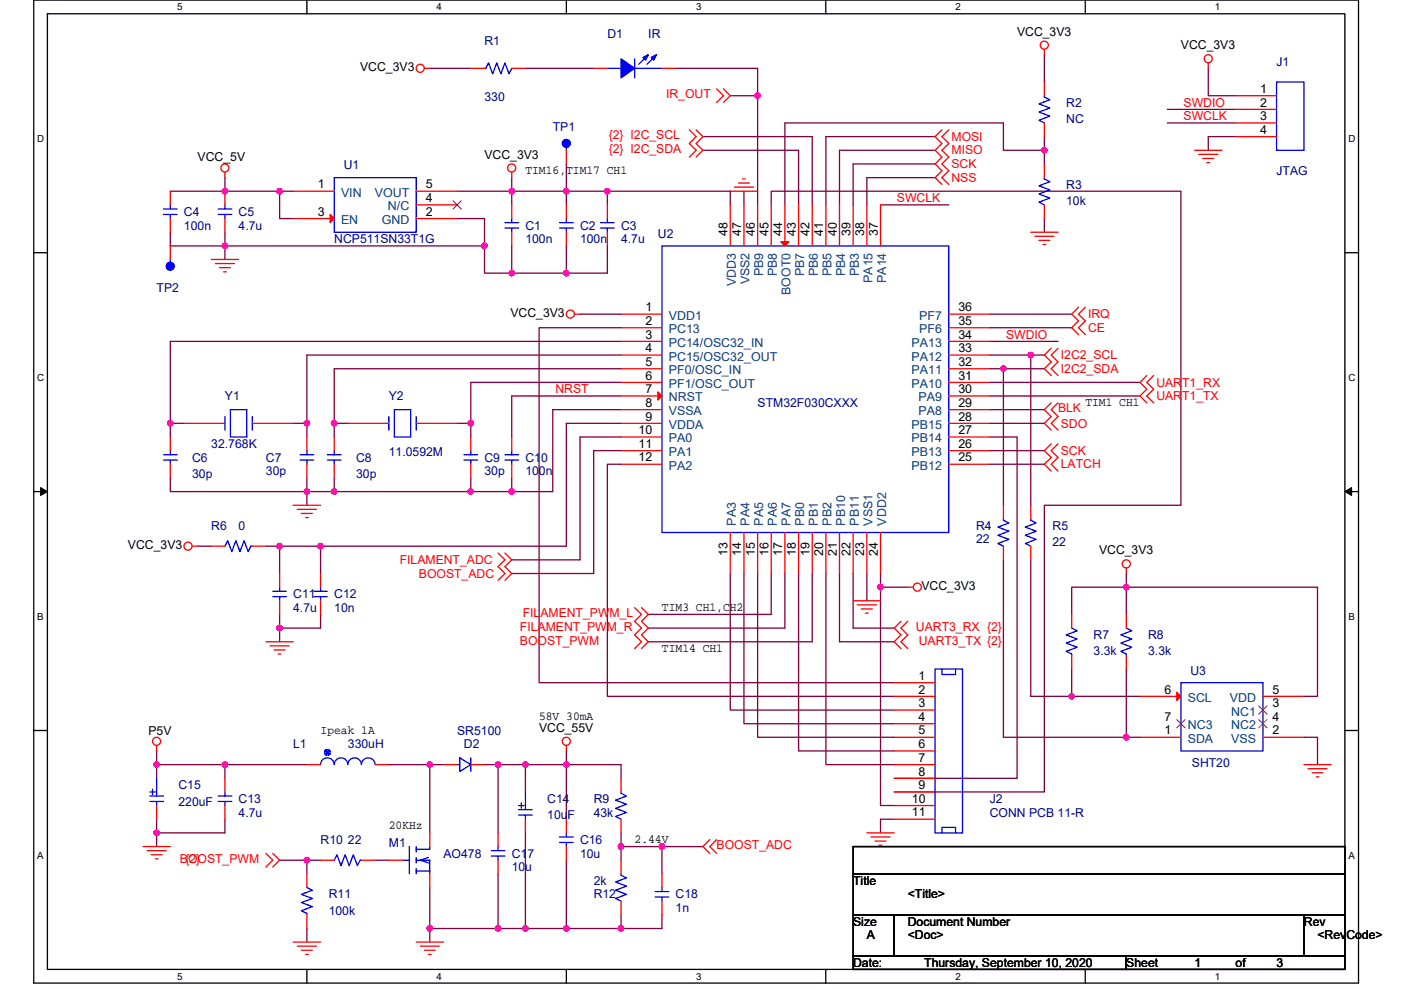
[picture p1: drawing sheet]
<svg xmlns="http://www.w3.org/2000/svg" width="297mm" height="210mm" viewBox="0 0 297 210" stroke-linecap="round" stroke-linejoin="round" font-family="sans-serif">
<path d="M7.2 0h280.8v208.5h-280.8zM10.1 2.9h275v202.7h-275z" fill="none" stroke="#000" stroke-width=".28"/>
<g fill="#fff">
<path d="M37.5 .3h1.2v2.3h-1.2z"/>
<path d="M37.5 205.9h1.2v2.3h-1.2z"/>
</g>
<path d="M65.1 0v2.9M65.1 205.6v2.9" fill="none" stroke="#000" stroke-width=".28"/>
<g fill="#fff">
<path d="M92.6 .3h1.1v2.3h-1.1z"/>
<path d="M92.6 205.9h1.1v2.3h-1.1z"/>
</g>
<path d="M120.1 0v2.9M120.1 205.6v2.9" fill="none" stroke="#000" stroke-width=".28"/>
<g fill="#fff">
<path d="M147.6 .3h1.1v2.3h-1.1z"/>
<path d="M147.6 205.9h1.1v2.3h-1.1z"/>
</g>
<path d="M175.1 0v2.9M175.1 205.6v2.9" fill="none" stroke="#000" stroke-width=".28"/>
<g fill="#fff">
<path d="M202.6 .3h1.1v2.3h-1.1z"/>
<path d="M202.6 205.9h1.1v2.3h-1.1z"/>
</g>
<path d="M230.1 0v2.9M230.1 205.6v2.9" fill="none" stroke="#000" stroke-width=".28"/>
<g fill="#fff">
<path d="M257.6 .3h1.2v2.3h-1.2z"/>
<path d="M257.6 205.9h1.2v2.3h-1.2z"/>
<path d="M7.9 28.3h1.5v2.3h-1.5z"/>
<path d="M285.9 28.3h1.5v2.3h-1.5z"/>
<path d="M7.9 78.9h1.5v2.3h-1.5z"/>
<path d="M285.9 78.9h1.5v2.3h-1.5z"/>
</g>
<path d="M7.2 53.6h2.9M285.1 53.6h2.9" fill="none" stroke="#000" stroke-width=".28"/>
<g fill="#fff">
<path d="M7.9 129.6h1.4v2.3h-1.4z"/>
<path d="M285.9 129.6h1.3v2.3h-1.3z"/>
</g>
<path d="M7.2 104.3h2.9M285.1 104.3h2.9" fill="none" stroke="#000" stroke-width=".28"/>
<path d="M8.6 103.4l1.5 .9-1.5 .8zM285.1 104.3l1.5-.9v1.7z" fill="#000" stroke="#000" stroke-width=".21"/>
<g fill="#fff">
<path d="M7.9 180.3h1.4v2.3h-1.4z"/>
<path d="M285.9 180.3h1.4v2.3h-1.4z"/>
</g>
<path d="M7.2 154.9h2.9M285.1 154.9h2.9M180.9 179.6h104.2v5.7h-104.2zM180.9 185.3h104.2v8.7h-104.2zM180.9 194h8.7v8.7h-8.7zM189.6 194h86.9v8.7h-86.9zM276.5 194h8.6v8.7h-8.6zM180.9 202.7h57.9v2.9h-57.9zM238.8 202.7h46.3v2.9h-46.3z" fill="none" stroke="#000" stroke-width=".28"/>
<g fill="none" stroke="#800040" stroke-width=".28">
<path d="M91.1 14.5h8.7M111.4 14.5h14.5M143.3 14.5h17.3v5.8M221.4 11.6v5.8M256.2 14.5v5.8h5.8M47.7 37.7v2.9M108.5 37.7v2.9M120.1 34.8v5.8M149 31.9h20.3v11.6M149 29h23.2v14.5M154.8 20.3h5.8M160.6 20.3v23.2"/>
<path d="M198.3 29h-23.2v14.5M198.3 31.9h-20.3v11.6M198.3 34.8h-17.4v8.7M198.3 37.7h-14.5v5.8M221.4 31.9h-8.7v-5.8h-46.3v17.4M221.4 29v2.9M221.4 31.9v2.9M247.5 26.1h14.5M247.5 23.2h14.5M262 29h-5.8v2.9M36.1 49.3v2.9h11.6M36.1 40.6h11.6"/>
<path d="M47.7 52.2h55M47.7 49.3v2.9M47.7 52.2v2.8M47.7 40.6h11.6M59.3 40.6v5.8h2.9M59.3 40.6h2.9M96.9 46.4h5.8v5.8M96.9 40.6h11.6M102.7 52.2v5.7h5.8M108.5 40.6v2.9M108.5 52.2v5.7M108.5 40.6h11.6"/>
<path d="M108.5 57.9h11.6M120.1 40.6v2.9M120.1 52.2v5.7M120.1 40.6h8.7M128.8 40.6h26v2.9M128.8 40.6v2.9M128.8 52.2v5.7h-8.7M157.7 40.6v2.9M163.5 43.5v-2.9h86.9v66.6h-29v60.8h-31.8M186.7 43.5h14.5M221.4 46.4v2.9M123 66.6h8.7"/>
<path d="M131.7 78.2h-60.8v11.6M131.7 75.3h-66.6v14.5M131.7 72.4h-95.6v17.4M131.7 69.5h-17.4v75.3h75.3M209.8 75.3h8.7M209.8 78.2h2.9M209.8 66.6h17.4M209.8 69.5h17.4M209.8 72.4h14.5M212.7 78.2v29M212.7 78.2h8.7M218.5 75.3v31.9"/>
<path d="M218.5 75.3h2.9M36.1 89.8v2.9M36.1 89.8h2.9M62.2 89.8h2.9M65.1 89.8v2.9M70.9 89.8v2.9M70.9 89.8h2.9M96.9 89.8h2.9M99.8 89.8v2.9M131.7 89.8h-11.6v26h-52.1M131.7 81.1h-31.9v8.7M131.7 84h-23.2v8.7"/>
<path d="M131.7 86.9h-14.5v17.4h-8.7M131.7 92.7h-8.7v26h-14.5M131.7 95.6h-5.8v26h-17.4M131.7 98.5h-2.9v49.2h60.8M209.8 81.1h31.9M209.8 89.8h11.6M209.8 95.6h11.6M209.8 98.5h11.6M209.8 86.9h11.6M209.8 84h31.9M209.8 92.7h5.8v72.4h-26M36.1 101.4v2.9h29"/>
<path d="M41.9 115.8h2.9M56.4 115.8h2.9M59.3 115.8v5.8M59.3 115.8h8.7M65.1 104.3h5.8M65.1 104.3v2.9M65.1 101.4v2.9M68 115.8v5.8M70.9 104.3h28.9M70.9 101.4v2.9M99.8 101.4v2.9M99.8 104.3h8.7"/>
<path d="M108.5 101.4v2.9M212.7 118.7v37.7h26.1M218.5 118.7v29h8.7M59.3 130.3v2.9M59.3 133.2v2.9M68 130.3v2.9h-8.7M154.8 121.6v29h34.8M157.7 121.6v31.9h31.9M160.6 121.6v34.8h29M163.5 121.6v8.7h-26M166.4 121.6v11.6h-28.9M169.3 121.6v37.7h20.3"/>
<path d="M172.2 121.6v14.5h-34.7M175.1 121.6v40.6h14.5M178 121.6v14.5h11.6M180.9 121.6v11.6h8.7M183.8 121.6v5.8M186.7 121.6v2.9h5.8M186.7 124.5v46.4h2.9M238.8 124.5h-11.6v5.8M238.8 124.5v5.8M238.8 121.6v2.9M238.8 124.5h40.5v23.2h-2.8M33.2 159.3v2.9"/>
<path d="M120.1 159.3v2.9M227.2 141.9v5.8h14.5M238.8 141.9v14.5h2.9M276.5 156.4h2.8v5.8M33.2 162.2h14.5M33.2 162.2v2.9M33.2 173.8v2.9M33.2 176.7v2.9M47.7 162.2v2.9M47.7 173.8v2.9h-14.5M47.7 162.2h17.4M82.4 162.2h8.7"/>
<path d="M91.1 162.2v14.5M91.1 162.2h2.9M102.7 162.2h2.9M105.6 162.2h5.8M105.6 162.2v14.5M111.4 162.2v5.8M111.4 176.7v20.2M111.4 162.2h8.7M120.1 162.2v11.6M120.1 162.2h11.6v2.9M131.7 176.7v2.9M131.7 179.6v2.9"/>
<path d="M131.7 179.6h8.7M140.4 179.6h8.6M140.4 179.6v5.7M189.6 173.8h-2.9v2.9M59.3 182.5h5.8M65.1 182.5v2.8M65.1 196.9v2.9M65.1 182.5h2.9M79.5 182.5h2.9M91.1 196.9h14.5M91.1 188.2v8.7M91.1 196.9v2.9"/>
<path d="M105.6 185.3v11.6M105.6 196.9h5.8M111.4 196.9h8.7M120.1 182.5v14.4M120.1 196.9h11.6M131.7 194v2.9M140.4 194v2.9h-8.7"/>
</g>
<g fill="#f0f" stroke="#f0f" stroke-width=".28">
<circle cx="47.7" cy="40.6" r=".57"/>
<circle cx="47.7" cy="52.1" r=".57"/>
<circle cx="67.9" cy="115.8" r=".57"/>
<circle cx="59.3" cy="133.2" r=".57"/>
<circle cx="33.2" cy="162.2" r=".57"/>
<circle cx="47.7" cy="162.2" r=".57"/>
<circle cx="91.1" cy="162.2" r=".57"/>
<circle cx="105.6" cy="196.9" r=".57"/>
<circle cx="91.1" cy="196.9" r=".57"/>
<circle cx="131.7" cy="179.5" r=".57"/>
<circle cx="131.7" cy="196.9" r=".57"/>
<circle cx="140.3" cy="179.5" r=".57"/>
<circle cx="105.6" cy="162.2" r=".57"/>
<circle cx="120.1" cy="162.2" r=".57"/>
<circle cx="111.4" cy="162.2" r=".57"/>
<circle cx="120.1" cy="196.9" r=".57"/>
<circle cx="111.4" cy="196.9" r=".57"/>
<circle cx="70.8" cy="89.8" r=".57"/>
<circle cx="99.8" cy="89.8" r=".57"/>
<circle cx="65.1" cy="104.3" r=".57"/>
<circle cx="108.5" cy="104.3" r=".57"/>
<circle cx="59.3" cy="115.8" r=".57"/>
<circle cx="221.4" cy="31.9" r=".57"/>
<circle cx="160.6" cy="20.3" r=".57"/>
<circle cx="59.3" cy="40.6" r=".57"/>
<circle cx="120.1" cy="40.6" r=".57"/>
<circle cx="108.5" cy="40.6" r=".57"/>
<circle cx="102.7" cy="52.1" r=".57"/>
<circle cx="108.5" cy="57.9" r=".57"/>
<circle cx="120.1" cy="57.9" r=".57"/>
<circle cx="128.8" cy="40.6" r=".57"/>
<circle cx="65.1" cy="182.4" r=".57"/>
<circle cx="65.1" cy="89.8" r=".57"/>
<circle cx="36.1" cy="89.8" r=".57"/>
<circle cx="33.2" cy="176.6" r=".57"/>
<circle cx="70.8" cy="104.3" r=".57"/>
<circle cx="99.8" cy="104.3" r=".57"/>
<circle cx="227.2" cy="147.7" r=".57"/>
<circle cx="238.8" cy="156.4" r=".57"/>
<circle cx="238.8" cy="124.5" r=".57"/>
<circle cx="218.5" cy="75.3" r=".57"/>
<circle cx="212.7" cy="78.2" r=".57"/>
<circle cx="186.7" cy="124.5" r=".57"/>
</g>
<g fill="none" stroke="#f00" stroke-width=".28">
<path d="M90 14.5h1.1M99.8 14.5h2.9M108.5 14.5h2.9M125.9 14.5h2.9M140.4 14.5h2.9M151.9 18.8l1.5 1.5-1.5 1.4M153.4 18.8l1.4 1.5-1.4 1.4M221.4 10.5v1.1M221.4 17.4v2.9M256.2 13.3v1.2M47.7 36.5v1.2M108.5 36.5v1.2"/>
<path d="M120.1 31.9v2.9M146.2 27.5l1.4 1.5-1.4 1.4 1.4 1.5-1.4 1.4M147.6 27.5l1.4 1.5-1.4 1.4 1.4 1.5-1.4 1.4M155.7 39.7h4.1M156.6 38.8h2.3M157.4 38h.6M199.7 27.5l-1.4 1.5 1.4 1.4-1.4 1.5 1.4 1.4-1.4 1.5 1.4 1.4-1.4 1.5 1.4 1.4M201.2 27.5l-1.5 1.5 1.5 1.4-1.5 1.5 1.5 1.4-1.5 1.5 1.5 1.4-1.5 1.5 1.5 1.4M221.4 26.1v2.9M221.4 34.8v2.9M253.3 31.9h5.8M254.1 32.7h4.1"/>
<path d="M255 33.6h2.3M255.9 34.5h.6M262 20.3h8.7M262 23.2h8.7M262 26.1h8.7M262 29h8.7M36.1 52.2v2.8M36.1 46.4v2.9M36.1 40.6v2.9M44.8 55h5.8M45.7 55.9h4M46.5 56.8h2.3"/>
<path d="M47.4 57.7h.6M47.7 46.4v2.9M47.7 40.6v2.9M62.2 40.6h8.7M62.2 46.4h8.7M88.2 46.4h8.7M88.2 43.5h8.7M88.2 40.6h8.7M108.5 49.3v2.9M108.5 43.5v2.9M120.1 49.3v2.9M120.1 43.5v2.9"/>
<path d="M128.8 49.3v2.9M128.8 43.5v2.9M154.8 43.5v8.7M154.8 40.6h5.8M157.7 43.5v8.7M160.6 43.5v8.7M163.5 43.5v8.7M166.4 43.5v8.7M169.3 43.5v8.7M172.2 43.5v8.7M175.1 43.5v8.7M178 43.5v8.7"/>
<path d="M180.9 43.5v8.7M183.8 43.5v8.7M186.7 43.5v8.7M218.5 49.3h5.8M219.4 50.1h4.1M220.3 51h2.3M221.1 51.9h.6M221.4 43.5v2.9M121.8 66.6h1.2M131.7 66.6h8.7M131.7 69.5h8.7M131.7 72.4h8.7"/>
<path d="M131.7 75.3h8.7M131.7 78.2h8.7M201.2 78.2h8.6M201.2 75.3h8.6M201.2 72.4h8.6M201.2 69.5h8.6M201.2 66.6h8.6M222.9 73.9l-1.5 1.4 1.5 1.5-1.5 1.4 1.5 1.5M224.3 73.9l-1.4 1.4 1.4 1.5-1.4 1.4 1.4 1.5M228.7 65.2l-1.5 1.4 1.5 1.5-1.5 1.4 1.5 1.5M230.1 65.2l-1.4 1.4 1.4 1.5-1.4 1.4 1.4 1.5M243.1 79.7l-1.4 1.4 1.4 1.4-1.4 1.5 1.4 1.4"/>
<path d="M244.6 79.7l-1.5 1.4 1.5 1.4-1.5 1.5 1.5 1.4M36.1 92.7v2.9M36.1 98.5v2.9M39 89.8h8.7M53.5 89.8h8.7M65.1 98.5v2.9M65.1 92.7v2.9M70.9 92.7v2.9M70.9 98.5v2.9M73.8 89.8h8.6M88.2 89.8h8.7M99.8 98.5v2.9"/>
<path d="M99.8 92.7v2.9M108.5 98.5v2.9M108.5 92.7v2.9M131.7 81.1h8.7M131.7 84h8.7M131.7 86.9h8.7M131.7 89.8h8.7M131.7 92.7h8.7M131.7 95.6h8.7M131.7 98.5h8.7M201.2 98.5h8.6M201.2 95.6h8.6"/>
<path d="M201.2 92.7h8.6M201.2 89.8h8.6M201.2 86.9h8.6M201.2 84h8.6M201.2 81.1h8.6M222.9 94.1l-1.5 1.5 1.5 1.4-1.5 1.5 1.5 1.4M222.9 85.4l-1.5 1.5 1.5 1.4-1.5 1.5 1.5 1.4M224.3 94.1l-1.4 1.5 1.4 1.4-1.4 1.5 1.4 1.4M224.3 85.4l-1.4 1.5 1.4 1.4-1.4 1.5 1.4 1.4M40.7 115.8h1.2M44.8 115.8h2.9M53.5 115.8h2.9"/>
<path d="M62.2 107.2h5.8M63 108h4.1M63.9 108.9h2.3M64.8 109.8h.6M105.6 117.3l1.5 1.4-1.5 1.5 1.5 1.4-1.5 1.5M107.1 117.3l1.4 1.4-1.4 1.5 1.4 1.4-1.4 1.5M154.8 112.9v8.7M157.7 112.9v8.7M160.6 112.9v8.7M163.5 112.9v8.7M166.4 112.9v8.7M169.3 112.9v8.7"/>
<path d="M172.2 112.9v8.7M175.1 112.9v8.7M178 112.9v8.7M180.9 112.9v8.7M183.8 112.9v8.7M186.7 112.9v8.7M212.7 115.8v2.9M212.7 107.2v2.9M218.5 115.8v2.9M218.5 107.2v2.9M56.4 136.1h5.8M57.3 137h4"/>
<path d="M58.1 137.9h2.3M59 138.7h.6M59.3 127.4v2.9M59.3 121.6v2.9M68 127.4v2.9M68 121.6v2.9M134.6 128.9l1.4 1.4-1.4 1.5 1.4 1.4-1.4 1.5 1.4 1.4-1.4 1.5M136 128.9l1.5 1.4-1.5 1.5 1.5 1.4-1.5 1.5 1.5 1.4-1.5 1.5M180.9 127.4h5.8M181.8 128.3h4M182.6 129.2h2.4M183.5 130h.6"/>
<path d="M191 131.8l-1.4 1.4 1.4 1.5-1.4 1.4 1.4 1.5M192.5 124.5h1.1M192.5 131.8l-1.5 1.4 1.5 1.5-1.5 1.4 1.5 1.5M227.2 130.3v2.9M227.2 139v2.9M238.8 120.5v1.1M238.8 130.3v2.9M238.8 139v2.9M33.2 158.1v1.2M120.1 158.1v1.2M189.6 144.8h8.7M189.6 147.7h8.7"/>
<path d="M189.6 150.6h8.7M189.6 153.5h8.7M189.6 156.4h8.7M189.6 159.3h8.7M241.7 156.4h8.7M241.7 147.7h8.7M250.4 153.5h.1M267.8 156.4h8.7M267.8 150.6h.1M267.8 153.5h.1M267.8 147.7h8.7M30.3 179.6h5.8"/>
<path d="M33.2 165.1h.1M33.2 170.9v2.9M47.7 170.9v2.9M47.7 165.1v2.9M65.1 162.2h2.9M79.5 162.2h2.9M91.1 176.7v2.9M94 162.2h2.9M99.8 162.2h2.9M105.6 176.7v2.9M111.4 168h.1M111.4 173.8v2.9"/>
<path d="M120.1 179.6v2.9M120.1 173.8v2.9M131.7 173.8v2.9M131.7 165.1v2.9M150.5 178.1l-1.5 1.5 1.5 1.4M151.9 178.1l-1.4 1.5 1.4 1.4M183.8 176.7h5.8M184.7 177.5h4M185.5 178.4h2.4M186.4 179.3h.6M189.6 162.2h8.7M189.6 165.1h8.7"/>
<path d="M189.6 168h8.7M189.6 170.9h8.7M189.6 173.8h8.7M276.5 162.2h5.7M277.3 163h4.1M278.2 163.9h2.3M279.1 164.8h.5M31.2 180.4h4M32.1 181.3h2.3M32.9 182.2h.6M56.4 181l1.4 1.5-1.4 1.4M57.8 181l1.5 1.5-1.5 1.4"/>
<path d="M62.2 199.8h5.8M65.1 185.3v2.9M65.1 194v2.9M68 182.5h2.9M76.6 182.5h2.9M82.4 182.5h2.9M88.2 199.8h5.8M91.1 185.3v2.9M105.6 182.5v2.8M131.7 191.1v2.9M131.7 182.5v2.8M140.4 191.1v2.9"/>
<path d="M140.4 185.3v2.9M63 200.7h4.1M63.9 201.5h2.3M64.8 202.4h.6M89.1 200.7h4.1M90 201.5h2.3M90.8 202.4h.6"/>
<circle cx="89.1" cy="14.5" r=".86"/>
<circle cx="221.4" cy="9.6" r=".86"/>
<circle cx="256.2" cy="12.5" r=".86"/>
<circle cx="47.7" cy="35.6" r=".86"/>
<circle cx="108.5" cy="35.6" r=".86"/>
<circle cx="120.9" cy="66.6" r=".86"/>
<circle cx="39.9" cy="115.8" r=".86"/>
<circle cx="238.8" cy="119.6" r=".86"/>
<circle cx="194.5" cy="124.5" r=".86"/>
<circle cx="33.2" cy="157.2" r=".86"/>
<circle cx="120.1" cy="157.2" r=".86"/>
</g>
<g fill="none" stroke="#00f" stroke-width=".28">
<path d="M102.7 14.5h.3l.6-1.2 .9 2.4 .8-2.4 .9 2.4 .9-2.4 .8 2.4 .6-1.2M128.8 14.5h2.9M134.6 12.5v4M134.6 14.5h5.8M137.2 11.9l-1.8 1.7M138.9 11.9l-1.7 1.7M270.7 17.4h5.8v14.5h-5.8zM70.9 37.7h17.3v11.6h-17.3zM120.1 31v.9M221.4 20.3v.3l1.2 .6-2.3 .8 2.3 .9-2.3 .9 2.3 .8-2.3 .9 1.1 .6M221.4 37.7v.3l1.2 .5-2.3 .9 2.3 .9-2.3 .8 2.3 .9-2.3 .9 1.1 .6M34.7 45.5h2.9"/>
<path d="M34.7 44.3h2.9M36.1 55v.9M36.1 43.5v.8M36.1 45.5v.9M46.2 45.5h2.9M46.2 44.3h2.9M47.7 43.5v.8M47.7 45.5v.9M107.1 48.4h2.9M107.1 47.2h2.9M108.5 46.4v.8M108.5 48.4v.9"/>
<path d="M118.6 48.4h2.9M118.6 47.2h2.9M120.1 46.4v.8M120.1 48.4v.9M127.3 48.4h2.9M127.3 47.2h2.9M128.8 46.4v.8M128.8 48.4v.9M140.4 52.2h60.8v60.7h-60.8zM34.7 96.5h2.9M34.7 97.6h2.9M36.1 97.6v.9"/>
<path d="M36.1 95.6v.9M47.7 88.3v2.9M48.8 86.9h3.5v5.8h-3.5zM53.5 88.3v2.9M63.6 97.6h2.9M63.6 96.5h2.9M65.1 95.6v.9M65.1 97.6v.9M69.4 96.5h2.9M69.4 97.6h2.9M70.9 97.6v.9M70.9 95.6v.9"/>
<path d="M82.4 88.3v2.9M83.6 86.9h3.5v5.8h-3.5zM88.2 88.3v2.9M98.4 97.6h2.9M98.4 96.5h2.9M99.8 95.6v.9M99.8 97.6v.9M107.1 97.6h2.9M107.1 96.5h2.9M108.5 95.6v.9M108.5 97.6v.9M47.7 115.8l.6-1.1 .8 2.3 .9-2.3 .9 2.3 .8-2.3 .9 2.3 .6-1.2h.3"/>
<path d="M212.7 110.1v.2l1.2 .6-2.3 .9 2.3 .9-2.3 .8 2.3 .9-2.3 .9 1.1 .5M218.5 110.1v.2l1.2 .6-2.3 .9 2.3 .9-2.3 .8 2.3 .9-2.3 .9 1.1 .5M57.8 126.6h2.9M57.8 125.4h2.9M59.3 124.5v.9M59.3 126.6v.8M66.5 126.6h2.9M66.5 125.4h2.9M68 124.5v.9M68 126.6v.8M227.2 133.2l1.2 .6-2.3 .9 2.3 .8-2.3 .9 2.3 .9-2.3 .9 1.1 .5v.3M238.8 133.2l1.2 .6-2.4 .9 2.4 .8-2.4 .9 2.4 .9-2.4 .9 1.2 .5v.3"/>
<path d="M68.8 159.3v.6l.3 .2M68.8 159.3l.3-.3h.6l-.6 1.1M68.8 159.3l1.2 .6M69.1 159l.6 1.1M69.7 159l.3 .3v.6M70 159.3l-1.2 .6M70 159.9l-.3 .2M198.3 141.9h5.8v34.8h-5.8zM199.7 141.9v1.2h2.9v-1.2M250.4 144.8h17.4v14.5h-17.4zM31.8 168h1.1M31.8 168.8h2.9"/>
<path d="M31.8 170h2.9M32.3 167.4v1.2M33.2 170v.9M33.2 165.1v3.7M46.2 170h2.9M46.2 168.8h2.9M47.7 168v.8M47.7 170v.9M68 162.2a1.44 1.44 0 0 1 1.4-1.5 1.44 1.44 0 0 1 1.4 1.5 1.45 1.45 0 0 1 1.5-1.5 1.45 1.45 0 0 1 1.4 1.5M69.1 160.1h.6M73.8 162.2a1.44 1.44 0 0 1 1.4-1.5 1.44 1.44 0 0 1 1.4 1.5 1.44 1.44 0 0 1 1.5-1.5 1.44 1.44 0 0 1 1.4 1.5M86.8 179.6v5.7"/>
<path d="M88.2 179.6v1.1M91.1 179.6v.5h-2.9M96.9 162.2h.6M97.5 160.7l2.3 1.5-2.3 1.4zM99.8 160.7v2.9M105.6 179.6v.8M110 171.7h2.8M110 172.9h2.8M110 170.9h1.1M110.5 170.3v1.1M111.4 172.9v.9M111.4 168v3.7"/>
<path d="M118.6 178.7h2.9M118.6 177.5h2.9M120.1 176.7v.8M120.1 178.7v.9M131.7 168v.3l1.1 .5-2.3 .9 2.3 .9-2.3 .9 2.3 .8-2.3 .9 1.2 .6M199.7 176.7v-1.2h2.9v1.2M65.1 188.2l1.1 .6-2.3 .9 2.3 .9-2.3 .8 2.3 .9-2.3 .9 1.2 .5v.3M70.9 182.5l.5-1.2 .9 2.3 .9-2.3 .8 2.3 .9-2.3 .9 2.3 .6-1.1h.2M85.3 182.5h1.5M88.2 184.2v1.1M88.2 181.9v1.1M88.2 184.8h2.9"/>
<path d="M88.2 182.5h2.9v2.8M90.8 181.9l-1.7 .6 1.7 .5M104.2 181.6h2.9M104.2 180.4h2.9M105.6 181.6v.9M131.7 185.3v.3l1.1 .6-2.3 .9 2.3 .9-2.3 .8 2.3 .9-2.3 .9 1.2 .5M138.9 190.3h2.9M138.9 189.1h2.9M140.4 188.2v.9M140.4 190.3v.8"/>
</g>
<g fill="#00f" stroke="#00f" stroke-width=".28">
<path d="M131.7 12.5l2.9 2-2.9 2z" fill-rule="evenodd"/>
<path d="M138 12.2l1.2-.6-.6 1.2z" fill-rule="evenodd"/>
<path d="M136.3 12.2l1.2-.6-.6 1.2z" fill-rule="evenodd"/>
<circle cx="36.1" cy="56.5" r=".86"/>
<circle cx="120.1" cy="30.4" r=".86"/>
</g>
<g fill="#f00" stroke="#f00" stroke-width=".28">
<path d="M70 45.5l.9 .9-.9 .8z"/>
<path d="M249.5 146.8l.9 .9-.9 .9z"/>
<path d="M139.5 83.1l.9 .9-.9 .9z"/>
<path d="M165.5 51.3h1.8l-.9 .9z"/>
</g>
<path d="M96.1 42.6l1.7 1.7M97.8 42.6l-1.8 1.7M249.5 152.6l1.8 1.8M251.2 152.6l-1.7 1.8M266.9 149.7l1.7 1.8M266.9 152.6l1.7 1.8M268.6 149.7l-1.7 1.8M268.6 152.6l-1.7 1.8" fill="none" stroke="#804000" stroke-width=".21"/>
<g font-size="2.6" fill="#000080">
<text x="102.7" y="9.6">R1</text>
<text x="128.8" y="8.1">D1</text>
<text x="137.5" y="8.1">IR</text>
<text x="270.7" y="13.9">J1</text>
<text x="102.7" y="21.5">330</text>
<text x="226.1" y="22.6">R2</text>
<text x="117.2" y="27.8">TP1</text>
<text x="226.1" y="26.1">NC</text>
<text x="72.9" y="35.9">U1</text>
<text x="226.1" y="40">R3</text>
<text x="270.7" y="37.1">JTAG</text>
<text x="39" y="45.8">C4</text>
<text x="50.6" y="45.8">C5</text>
<text x="226.1" y="43.5">10k</text>
<text x="39" y="48.7">100n</text>
<text x="50.6" y="48.7">4.7u</text>
<text x="70.9" y="51.6">NCP511SN33T1G</text>
<text x="111.4" y="48.7">C1</text>
<text x="111.4" y="51.6">100n</text>
<text x="123" y="48.7">C2</text>
<text x="123" y="51.6">100n</text>
<text x="131.7" y="48.7">C3</text>
<text x="131.7" y="51.6">4.7u</text>
<text x="139.5" y="50.4">U2</text>
<text x="33.2" y="62">TP2</text>
<text x="47.7" y="84.9">Y1</text>
<text x="82.4" y="84.9">Y2</text>
<text x="160.6" y="86.3">STM32F030CXXX</text>
<text x="44.8" y="95">32.768K</text>
<text x="40.7" y="97.9">C6</text>
<text x="40.7" y="101.4">30p</text>
<text x="56.4" y="97.9">C7</text>
<text x="56.4" y="100.8">30p</text>
<text x="75.5" y="97.9">C8</text>
<text x="75.5" y="101.4">30p</text>
<text x="82.4" y="96.8">11.0592M</text>
<text x="102.7" y="97.9">C9</text>
<text x="102.7" y="100.8">30p</text>
<text x="111.4" y="97.9">C10</text>
<text x="111.4" y="100.8">100n</text>
<text x="44.8" y="112.4">R6</text>
<text x="50.6" y="112.4">0</text>
<text x="206.9" y="112.4">R4</text>
<text x="223.2" y="112.4">R5</text>
<text x="206.9" y="115.3">22</text>
<text x="223.2" y="115.9">22</text>
<text x="62.2" y="126.9">C11</text>
<text x="62.2" y="129.8">4.7u</text>
<text x="70.9" y="126.9">C12</text>
<text x="70.9" y="129.8">10n</text>
<text x="231.9" y="135.6">R7</text>
<text x="243.4" y="135.6">R8</text>
<text x="231.9" y="139">3.3k</text>
<text x="243.4" y="139">3.3k</text>
<text x="252.4" y="143.1">U3</text>
<text x="96.9" y="155.8">SR5100</text>
<text x="62.2" y="158.7">L1</text>
<text x="73.8" y="158.7">330uH</text>
<text x="98.4" y="158.7">D2</text>
<text x="37.8" y="167.4">C15</text>
<text x="252.7" y="162.8">SHT20</text>
<text x="37.8" y="170.9">220uF</text>
<text x="50.6" y="170.3">C13</text>
<text x="50.6" y="173.2">4.7u</text>
<text x="116" y="170.3">C14</text>
<text x="116" y="173.8">10uF</text>
<text x="125.9" y="170.3">R9</text>
<text x="125.9" y="173.2">43k</text>
<text x="209.8" y="170.3">J2</text>
<text x="209.8" y="173.2">CONN PCB 11-R</text>
<text x="68" y="179">R10 22</text>
<text x="82.4" y="179.6">M1</text>
<text x="123" y="179">C16</text>
<text x="94" y="181.9">AO478</text>
<text x="108.5" y="181.9">C17</text>
<text x="108.5" y="184.8">10u</text>
<text x="123" y="181.9">10u</text>
<text x="69.7" y="190.6">R11</text>
<text x="125.9" y="190.6">R12</text>
<text x="125.9" y="187.7">2k</text>
<text x="143.3" y="190.6">C18</text>
<text x="69.7" y="194">100k</text>
<text x="143.3" y="193.5">1n</text>
</g>
<g font-size="2.6">
<text x="215.6" y="7.6">VCC_3V3</text>
<text x="250.4" y="10.5">VCC_3V3</text>
<text x="76.4" y="15.1">VCC_3V3</text>
<text x="267.2" y="19.7">1</text>
<text x="267.2" y="22.6">2</text>
<text x="267.2" y="25.5">3</text>
<text x="267.2" y="28.4">4</text>
<text x="41.9" y="34.2">VCC_5V</text>
<text x="102.7" y="33.6">VCC_3V3</text>
<text x="67.4" y="40">1</text>
<text x="90.3" y="40">5</text>
<text x="111.4" y="36.9">TIM16,TIM17 CH1</text>
<text x="67.4" y="45.8">3</text>
<text x="90.3" y="42.9">4</text>
<text x="90.3" y="45.8">2</text>
<text x="154.2" y="50.1" transform="rotate(-90 154.2 50.1)">48</text>
<text x="157.1" y="50.1" transform="rotate(-90 157.1 50.1)">47</text>
<text x="160" y="50.1" transform="rotate(-90 160 50.1)">46</text>
<text x="162.9" y="50.1" transform="rotate(-90 162.9 50.1)">45</text>
<text x="165.8" y="50.1" transform="rotate(-90 165.8 50.1)">44</text>
<text x="168.7" y="50.1" transform="rotate(-90 168.7 50.1)">43</text>
<text x="171.6" y="50.1" transform="rotate(-90 171.6 50.1)">42</text>
<text x="174.5" y="50.1" transform="rotate(-90 174.5 50.1)">41</text>
<text x="177.4" y="50.1" transform="rotate(-90 177.4 50.1)">40</text>
<text x="180.3" y="50.1" transform="rotate(-90 180.3 50.1)">39</text>
<text x="183.2" y="50.1" transform="rotate(-90 183.2 50.1)">38</text>
<text x="186.1" y="50.1" transform="rotate(-90 186.1 50.1)">37</text>
<text x="108.2" y="67.2">VCC_3V3</text>
<text x="136.9" y="66">1</text>
<text x="136.9" y="68.9">2</text>
<text x="136.9" y="71.8">3</text>
<text x="203.2" y="68.9">35</text>
<text x="203.2" y="66">36</text>
<text x="203.2" y="71.8">34</text>
<text x="136.9" y="74.7">4</text>
<text x="136.9" y="77.6">5</text>
<text x="203.2" y="77.6">32</text>
<text x="203.2" y="74.7">33</text>
<text x="136.9" y="80.5">6</text>
<text x="136.9" y="83.4">7</text>
<text x="203.2" y="83.4">30</text>
<text x="203.2" y="80.5">31</text>
<text x="136.9" y="86.3">8</text>
<text x="136.9" y="89.2">9</text>
<text x="203.2" y="86.3">29</text>
<text x="203.2" y="89.2">28</text>
<text x="230.1" y="86.1">TIM1 CH1</text>
<text x="135.4" y="92.1">10</text>
<text x="135.4" y="95">11</text>
<text x="203.2" y="95">26</text>
<text x="203.2" y="92.1">27</text>
<text x="135.4" y="97.9">12</text>
<text x="203.2" y="97.9">25</text>
<text x="27.1" y="116.4">VCC_3V3</text>
<text x="154.2" y="117.9" transform="rotate(-90 154.2 117.9)">13</text>
<text x="157.1" y="117.9" transform="rotate(-90 157.1 117.9)">14</text>
<text x="160" y="117.9" transform="rotate(-90 160 117.9)">15</text>
<text x="162.9" y="117.9" transform="rotate(-90 162.9 117.9)">16</text>
<text x="165.8" y="117.9" transform="rotate(-90 165.8 117.9)">17</text>
<text x="168.7" y="117.9" transform="rotate(-90 168.7 117.9)">18</text>
<text x="171.6" y="117.9" transform="rotate(-90 171.6 117.9)">19</text>
<text x="174.5" y="117.9" transform="rotate(-90 174.5 117.9)">20</text>
<text x="177.4" y="117.9" transform="rotate(-90 177.4 117.9)">21</text>
<text x="180.3" y="117.9" transform="rotate(-90 180.3 117.9)">22</text>
<text x="183.2" y="117.9" transform="rotate(-90 183.2 117.9)">23</text>
<text x="186.1" y="117.9" transform="rotate(-90 186.1 117.9)">24</text>
<text x="233" y="117.6">VCC_3V3</text>
<text x="195.4" y="125.1">VCC_3V3</text>
<text x="140.4" y="129.5">TIM3 CH1,CH2</text>
<text x="140.4" y="138.2">TIM14 CH1</text>
<text x="194.8" y="144.2">1</text>
<text x="194.8" y="147.1">2</text>
<text x="246.9" y="147.1">6</text>
<text x="269.8" y="147.1">5</text>
<text x="31.5" y="155.8">P5V</text>
<text x="68" y="155.6">Ipeak 1A</text>
<text x="114.3" y="155.2">VCC_55V</text>
<text x="114.3" y="152.7">58V 30mA</text>
<text x="194.8" y="150">3</text>
<text x="194.8" y="152.9">4</text>
<text x="194.8" y="155.8">5</text>
<text x="246.9" y="155.8">1</text>
<text x="246.9" y="152.9">7</text>
<text x="269.8" y="155.8">2</text>
<text x="269.8" y="150">3</text>
<text x="269.8" y="152.9">4</text>
<text x="194.8" y="158.7">6</text>
<text x="194.8" y="161.6">7</text>
<text x="194.8" y="164.5">8</text>
<text x="194.8" y="167.4">9</text>
<text x="193.3" y="170.3">10</text>
<text x="193.3" y="173.2">11</text>
<text x="82.4" y="175.9">20KHz</text>
<text x="134.6" y="178.8">2.44V</text>
<text x="180.9" y="187.7">Title</text>
<text x="192.5" y="190.6">&lt;Title&gt;</text>
<text x="180.9" y="196.4">Size</text>
<text x="192.5" y="196.4">Document Number</text>
<text x="276.5" y="196.4">Rev</text>
<text x="183.8" y="199.3">A</text>
<text x="192.5" y="199.3">&lt;Doc&gt;</text>
<text x="279.3" y="199.3">&lt;RevCode&gt;</text>
<text x="180.9" y="205">Date:</text>
<text x="196" y="205">Thursday, September 10, 2020</text>
<text x="238.8" y="205">Sheet</text>
<text x="253.3" y="205">1</text>
<text x="262" y="205">of</text>
<text x="270.7" y="205">3</text>
</g>
<g font-size="2.6" fill="#f00">
<text x="141.2" y="20.9">IR_OUT</text>
<text x="250.9" y="22.6">SWDIO</text>
<text x="129" y="29.6">{2} I2C_SCL</text>
<text x="201.7" y="29.9">MOSI</text>
<text x="250.9" y="25.5">SWCLK</text>
<text x="129" y="32.5">{2} I2C_SDA</text>
<text x="201.7" y="35.6">SCK</text>
<text x="201.7" y="32.8">MISO</text>
<text x="201.7" y="38.5">NSS</text>
<text x="190.2" y="42.9">SWCLK</text>
<text x="213.3" y="71.8">SWDIO</text>
<text x="230.7" y="67.5">IRQ</text>
<text x="230.7" y="70.4">CE</text>
<text x="224.9" y="76.2">I2C2_SCL</text>
<text x="117.8" y="83.4">NRST</text>
<text x="224.9" y="79.1">I2C2_SDA</text>
<text x="245.2" y="82">UART1_RX</text>
<text x="224.3" y="87.5">BLK</text>
<text x="245.2" y="84.9">UART1_TX</text>
<text x="224.9" y="90.7">SDO</text>
<text x="224.9" y="99.4">LATCH</text>
<text x="224.9" y="96.5">SCK</text>
<text x="84.7" y="119.6">FILAMENT_ADC</text>
<text x="88.8" y="122.5">BOOST_ADC</text>
<text x="110.8" y="130.9">FILAMENT_PWM_L</text>
<text x="110.2" y="133.8">FILAMENT_PWM_R</text>
<text x="110.2" y="136.7">BOOST_PWM</text>
<text x="194.2" y="133.8">UART3_RX {2}</text>
<text x="194.8" y="136.7">UART3_TX {2}</text>
<text x="38.1" y="183">BOOST_PWM</text>
<text x="39.3" y="183">{2}</text>
<text x="151.9" y="180.1">BOOST_ADC</text>
</g>
<g font-size="2.6" fill="#004080">
<text x="72.3" y="41.7">VIN</text>
<text x="79.5" y="41.7">VOUT</text>
<text x="72.3" y="47.5">EN</text>
<text x="80.9" y="47.5">GND</text>
<text x="82.3" y="44.6">N/C</text>
<text x="161.8" y="58.6" transform="rotate(-90 161.8 58.6)">PB9</text>
<text x="164.7" y="58.6" transform="rotate(-90 164.7 58.6)">PB8</text>
<text x="170.5" y="58.6" transform="rotate(-90 170.5 58.6)">PB7</text>
<text x="173.4" y="58.6" transform="rotate(-90 173.4 58.6)">PB6</text>
<text x="176.3" y="58.6" transform="rotate(-90 176.3 58.6)">PB5</text>
<text x="179.2" y="58.6" transform="rotate(-90 179.2 58.6)">PB4</text>
<text x="182.1" y="58.6" transform="rotate(-90 182.1 58.6)">PB3</text>
<text x="156" y="60.6" transform="rotate(-90 156 60.6)">VDD3</text>
<text x="158.9" y="60.3" transform="rotate(-90 158.9 60.3)">VSS2</text>
<text x="167.6" y="62.5" transform="rotate(-90 167.6 62.5)">BOOT0</text>
<text x="185" y="60" transform="rotate(-90 185 60)">PA15</text>
<text x="187.9" y="60" transform="rotate(-90 187.9 60)">PA14</text>
<text x="141.8" y="67.8">VDD1</text>
<text x="141.8" y="70.7">PC13</text>
<text x="194.9" y="70.7">PF6</text>
<text x="194.9" y="67.8">PF7</text>
<text x="141.8" y="73.6">PC14/OSC32_IN</text>
<text x="141.8" y="76.5">PC15/OSC32_OUT</text>
<text x="193.3" y="76.5">PA12</text>
<text x="193.3" y="73.6">PA13</text>
<text x="141.8" y="79.4">PF0/OSC_IN</text>
<text x="141.8" y="82.3">PF1/OSC_OUT</text>
<text x="193.3" y="82.3">PA10</text>
<text x="193.3" y="79.4">PA11</text>
<text x="141.8" y="85.2">NRST</text>
<text x="141.8" y="88.1">VSSA</text>
<text x="194.8" y="88.1">PA8</text>
<text x="194.8" y="85.2">PA9</text>
<text x="141.8" y="91">VDDA</text>
<text x="141.8" y="93.9">PA0</text>
<text x="193.3" y="93.9">PB14</text>
<text x="193.3" y="91">PB15</text>
<text x="141.8" y="96.8">PA1</text>
<text x="141.8" y="99.6">PA2</text>
<text x="193.3" y="99.6">PB12</text>
<text x="193.3" y="96.8">PB13</text>
<text x="156" y="111.5" transform="rotate(-90 156 111.5)">PA3</text>
<text x="158.9" y="111.5" transform="rotate(-90 158.9 111.5)">PA4</text>
<text x="161.8" y="111.5" transform="rotate(-90 161.8 111.5)">PA5</text>
<text x="164.7" y="111.5" transform="rotate(-90 164.7 111.5)">PA6</text>
<text x="167.6" y="111.5" transform="rotate(-90 167.6 111.5)">PA7</text>
<text x="170.5" y="111.5" transform="rotate(-90 170.5 111.5)">PB0</text>
<text x="173.4" y="111.5" transform="rotate(-90 173.4 111.5)">PB1</text>
<text x="176.3" y="111.5" transform="rotate(-90 176.3 111.5)">PB2</text>
<text x="179.2" y="111.5" transform="rotate(-90 179.2 111.5)">PB10</text>
<text x="182.1" y="111.5" transform="rotate(-90 182.1 111.5)">PB11</text>
<text x="185" y="111.5" transform="rotate(-90 185 111.5)">VSS1</text>
<text x="187.9" y="111.5" transform="rotate(-90 187.9 111.5)">VDD2</text>
<text x="251.8" y="148.9">SCL</text>
<text x="260.7" y="148.9">VDD</text>
<text x="251.8" y="154.7">NC3</text>
<text x="261" y="151.8">NC1</text>
<text x="261" y="154.7">NC2</text>
<text x="251.8" y="157.5">SDA</text>
<text x="261" y="157.5">VSS</text>
</g>
<g font-size="2.1">
<text x="37.5" y="2.2">5</text>
<text x="92.6" y="2.2">4</text>
<text x="147.6" y="2.2">3</text>
<text x="202.6" y="2.2">2</text>
<text x="257.6" y="2.2">1</text>
<text x="7.9" y="30.1">D</text>
<text x="285.9" y="30.1">D</text>
<text x="7.9" y="80.8">C</text>
<text x="285.9" y="80.8">C</text>
<text x="7.9" y="131.4">B</text>
<text x="285.9" y="131.4">B</text>
<text x="7.9" y="182.1">A</text>
<text x="285.9" y="182.1">A</text>
<text x="37.5" y="207.8">5</text>
<text x="92.6" y="207.8">4</text>
<text x="147.6" y="207.8">3</text>
<text x="202.6" y="207.8">2</text>
<text x="257.6" y="207.8">1</text>
</g>
</svg>
